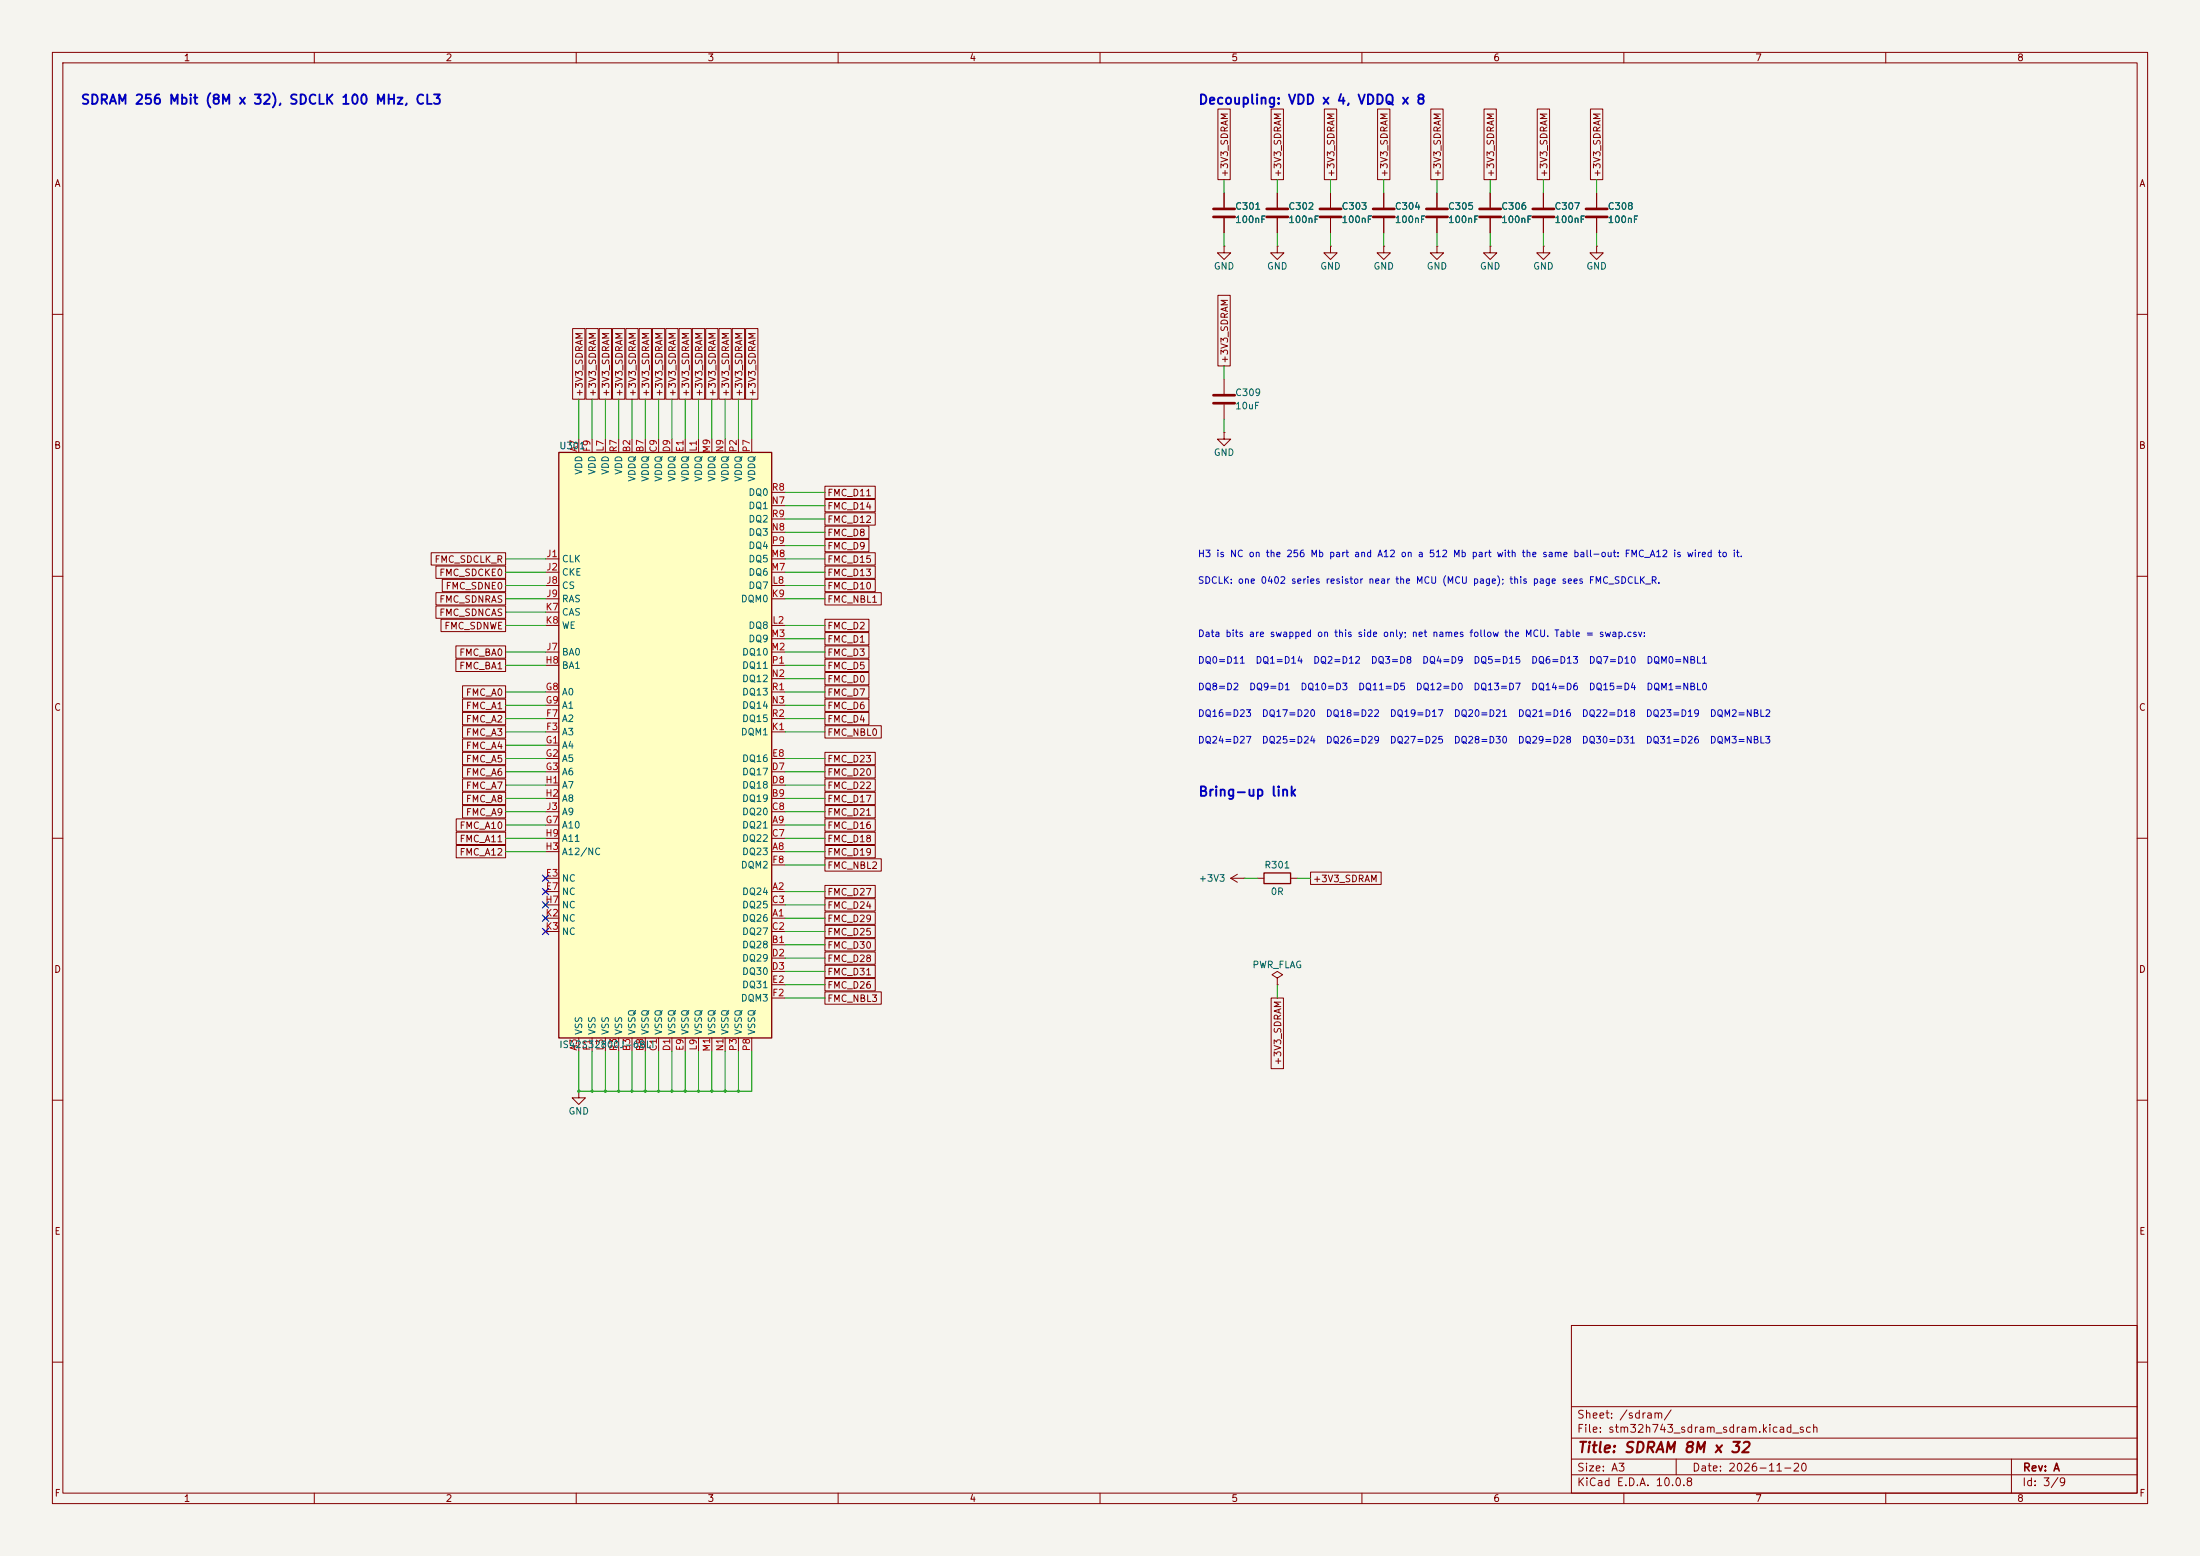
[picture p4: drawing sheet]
<svg xmlns="http://www.w3.org/2000/svg" width="420mm" height="297mm" viewBox="0 0 420 297" stroke-linecap="round" stroke-linejoin="round" font-family="sans-serif">
<path d="M0 0h420v297h-420z" fill="#f5f4ef" stroke="#f5f4ef" stroke-width=".19"/>
<g fill="none" stroke="#840000" stroke-width=".19">
<path d="M10 10h400v277h-400zM12 12h396v273h-396zM60 10v2M110 10v2M160 10v2M210 10v2M260 10v2M310 10v2M360 10v2M233.7 36.8v2.8M243.8 36.8v2.8M254 36.8v2.8"/>
<path d="M264.2 36.8v2.8M233.7 47v1.3h1.2l-1.2 1.2-1.3-1.2h1.3M233.7 47h.1M233.7 41.7v2.8M243.8 47v1.3h1.3l-1.3 1.2-1.2-1.2h1.2M243.8 47h.1M243.8 41.7v2.8M254 41.7v2.8M264.2 41.7v2.8M10 60h2M233.7 72.4v2.8M233.7 77.2v2.8"/>
<path d="M408 60h2M10 110h2M408 110h2M10 160h2M408 160h2M234.9 167.6l1.3 .8M234.9 167.6h2.6M236.2 166.9l-1.3 .7M237.5 167.6h.1M243.8 186.7l1.1-.6-1.1-.7-1 .7 1 .6v1.3M243.8 188h.1M10 210h2"/>
<path d="M408 210h2M300 253h108v32h-108zM10 260h2M300 278.5h108M300 274.5h108M300 268.5h108M320 278.5v3M384 278.5v6.5M408 260h2M60 285v2M110 285v2M160 285v2"/>
<path d="M210 285v2M260 285v2M300 281.5h108M310 285v2M360 285v2"/>
</g>
<path d="M231.6 39.9h4.1M241.8 39.9h4.1M252 39.9h4M262.1 39.9h4.1M231.6 41.4h4.1M241.8 41.4h4.1M252 41.4h4M262.1 41.4h4.1M231.6 75.4h4.1M231.6 77h4.1" fill="none" stroke="#840000" stroke-width=".51"/>
<path d="M106.7 86.4h40.6v111.7h-40.6z" fill="#ffffc2"/>
<path d="M106.7 86.4h40.6v111.7h-40.6zM241.3 166.6h5.1v2.1h-5.1z" fill="none" stroke="#840000" stroke-width=".25"/>
<g fill="none" stroke="#840000" stroke-width=".19">
<path d="M232.5 20.8h2.4v13.5h-2.4zM233.7 36.8v2.8M242.7 20.8h2.3v13.5h-2.3zM243.8 36.8v2.8M252.8 20.8h2.4v13.5h-2.4zM254 36.8v2.8M263 20.8h2.3v13.5h-2.3zM264.2 36.8v2.8M273.1 20.8h2.4v13.5h-2.4zM274.3 36.8v2.8M283.3 20.8h2.4v13.5h-2.4zM284.5 36.8v2.8"/>
<path d="M293.5 20.8h2.3v13.5h-2.3zM294.6 36.8v2.8M303.6 20.8h2.4v13.5h-2.4zM304.8 36.8v2.8M232.5 56.4h2.4v13.5h-2.4zM233.7 41.7v2.8M243.8 41.7v2.8M254 47v1.3h1.3l-1.3 1.2-1.3-1.2h1.3M254 47h.1M254 41.7v2.8M264.2 47v1.3h1.2l-1.2 1.2-1.3-1.2h1.3M264.2 47h.1"/>
<path d="M264.2 41.7v2.8M274.3 47v1.3h1.3l-1.3 1.2-1.3-1.2h1.3M274.3 47h.1M274.3 41.7v2.8M284.5 47v1.3h1.2l-1.2 1.2-1.3-1.2h1.3M284.5 47h.1M284.5 41.7v2.8M294.6 47v1.3h1.3l-1.3 1.2-1.2-1.2h1.2M294.6 47h.1M294.6 41.7v2.8M304.8 47v1.3h1.3l-1.3 1.2-1.3-1.2h1.3M304.8 47h.1"/>
<path d="M304.8 41.7v2.8M109.3 62.7h2.4v13.5h-2.4zM111.9 62.7h2.3v13.5h-2.3zM114.4 62.7h2.3v13.5h-2.3zM116.9 62.7h2.4v13.5h-2.4zM119.5 62.7h2.3v13.5h-2.3zM122 62.7h2.4v13.5h-2.4zM124.6 62.7h2.3v13.5h-2.3zM127.1 62.7h2.3v13.5h-2.3zM129.6 62.7h2.4v13.5h-2.4zM132.2 62.7h2.3v13.5h-2.3zM134.7 62.7h2.4v13.5h-2.4z"/>
<path d="M137.3 62.7h2.3v13.5h-2.3zM139.8 62.7h2.3v13.5h-2.3zM142.3 62.7h2.4v13.5h-2.4zM110.5 83.8v2.6M113 83.8v2.6M115.6 83.8v2.6M118.1 83.8v2.6M120.6 83.8v2.6M123.2 83.8v2.6M125.7 83.8v2.6M128.3 83.8v2.6M130.8 83.8v2.6"/>
<path d="M133.3 83.8v2.6M135.9 83.8v2.6M138.4 83.8v2.6M141 83.8v2.6M143.5 83.8v2.6M147.3 96.5h2.6M147.3 94h2.6M147.3 99.1h2.6M157.5 95.3h9.6v2.4h-9.6zM157.5 92.8h9.6v2.4h-9.6zM157.5 97.9h9.6v2.3h-9.6zM233.7 82.6v1.2h1.2l-1.2 1.3-1.3-1.3h1.3"/>
<path d="M233.7 82.6h.1M82.3 105.5h14.2v2.4h-14.2zM83.2 115.7h13.3v2.3h-13.3zM83.2 113.1h13.3v2.4h-13.3zM83.2 108h13.3v2.4h-13.3zM84.2 118.2h12.3v2.4h-12.3zM84.4 110.6h12.1v2.3h-12.1zM104.1 106.7h2.6M104.1 109.2h2.6M104.1 111.8h2.6M104.1 114.3h2.6M104.1 116.8h2.6"/>
<path d="M104.1 119.4h2.6M147.3 106.7h2.6M147.3 109.2h2.6M147.3 111.8h2.6M147.3 114.3h2.6M147.3 119.4h2.6M147.3 101.6h2.6M147.3 104.1h2.6M157.5 113.1h10.7v2.4h-10.7zM157.5 108h9.6v2.4h-9.6zM157.5 110.6h9.6v2.3h-9.6zM157.5 118.2h8.4v2.4h-8.4z"/>
<path d="M157.5 100.4h8.4v2.4h-8.4zM157.5 105.5h9.6v2.4h-9.6zM157.5 103h8.4v2.3h-8.4zM87 125.8h9.5v2.4h-9.5zM87 123.3h9.5v2.3h-9.5zM88.3 136h8.2v2.3h-8.2zM88.3 133.4h8.2v2.4h-8.2zM88.3 130.9h8.2v2.4h-8.2zM88.3 138.5h8.2v2.4h-8.2zM104.1 139.7h2.6M104.1 137.2h2.6M104.1 132.1h2.6"/>
<path d="M104.1 134.6h2.6M104.1 127h2.6M104.1 124.5h2.6M147.3 139.7h2.6M147.3 137.2h2.6M147.3 132.1h2.6M147.3 134.6h2.6M147.3 127h2.6M147.3 124.5h2.6M147.3 121.9h2.6M147.3 129.5h2.6M157.5 133.4h8.4v2.4h-8.4z"/>
<path d="M157.5 128.4h8.4v2.3h-8.4zM157.5 138.5h10.7v2.4h-10.7zM157.5 123.3h8.4v2.3h-8.4zM157.5 120.7h8.4v2.4h-8.4zM157.5 125.8h8.4v2.4h-8.4zM157.5 136h8.4v2.3h-8.4zM157.5 130.9h8.4v2.4h-8.4zM87.1 158.8h9.4v2.4h-9.4zM87.1 156.3h9.4v2.4h-9.4zM88.3 146.1h8.2v2.4h-8.2zM88.3 143.6h8.2v2.4h-8.2zM88.3 151.2h8.2v2.4h-8.2z"/>
<path d="M88.3 148.7h8.2v2.3h-8.2zM88.3 141.1h8.2v2.3h-8.2zM88.3 153.8h8.2v2.3h-8.2zM104.1 157.5h2.6M104.1 152.4h2.6M104.1 154.9h2.6M104.1 147.3h2.6M104.1 149.9h2.6M104.1 144.8h2.6M104.1 142.2h2.6M147.3 157.5h2.6M147.3 152.4h2.6"/>
<path d="M147.3 154.9h2.6M147.3 147.3h2.6M147.3 149.9h2.6M147.3 144.8h2.6M157.5 143.6h9.6v2.4h-9.6zM157.5 156.3h9.6v2.4h-9.6zM157.5 158.8h9.6v2.4h-9.6zM157.5 151.2h9.6v2.4h-9.6zM157.5 146.1h9.6v2.4h-9.6zM157.5 153.8h9.6v2.3h-9.6zM157.5 148.7h9.6v2.3h-9.6zM87.1 161.4h9.4v2.3h-9.4z"/>
<path d="M103.8 167.3l.7 .7M103.8 169.8l.7 .8M103.8 172.3l.7 .8M103.8 174.9l.7 .7M103.8 177.4l.7 .8M104.1 175.3h2.6M104.1 170.2h2.6M104.1 162.6h2.6M104.1 177.8h2.6M104.1 172.7h2.6M104.1 160h2.6M104.1 167.6h2.6"/>
<path d="M104.5 167.3l-.7 .7M104.5 169.8l-.7 .8M104.5 172.3l-.7 .8M104.5 174.9l-.7 .7M104.5 177.4l-.7 .8M147.3 175.3h2.6M147.3 170.2h2.6M147.3 162.6h2.6M147.3 177.8h2.6M147.3 172.7h2.6M147.3 160h2.6M147.3 165.1h2.6"/>
<path d="M157.5 169h9.6v2.4h-9.6zM157.5 161.4h9.6v2.3h-9.6zM157.5 163.9h10.7v2.4h-10.7zM157.5 171.5h9.6v2.4h-9.6zM157.5 174.1h9.6v2.3h-9.6zM157.5 179.2h9.6v2.3h-9.6zM157.5 176.6h9.6v2.4h-9.6zM240 167.6h1.3M246.4 167.6h1.2M250.2 166.5h13.5v2.3h-13.5zM110.5 198.1v2.6M113 198.1v2.6"/>
<path d="M115.6 198.1v2.6M118.1 198.1v2.6M120.6 198.1v2.6M123.2 198.1v2.6M125.7 198.1v2.6M128.3 198.1v2.6M130.8 198.1v2.6M133.3 198.1v2.6M135.9 198.1v2.6M138.4 198.1v2.6M141 198.1v2.6M143.5 198.1v2.6"/>
<path d="M147.3 180.3h2.6M147.3 182.9h2.6M147.3 185.4h2.6M147.3 188h2.6M147.3 190.5h2.6M157.5 181.7h9.6v2.4h-9.6zM157.5 189.3h10.7v2.4h-10.7zM157.5 184.2h9.6v2.4h-9.6zM157.5 186.8h9.6v2.3h-9.6zM242.7 190.5h2.3v13.5h-2.3zM110.5 208.3v1.3h1.3l-1.3 1.2-1.3-1.2h1.3M110.5 208.3h.1"/>
</g>
<path d="M272.3 39.9h4.1M282.4 39.9h4.1M292.6 39.9h4.1M302.8 39.9h4M272.3 41.4h4.1M282.4 41.4h4.1M292.6 41.4h4.1M302.8 41.4h4" fill="none" stroke="#840000" stroke-width=".51"/>
<g fill="none" stroke="#009600" stroke-width=".19">
<path d="M233.7 34.3v2.5M243.8 34.3v2.5M254 34.3v2.5M264.2 34.3v2.5M274.3 34.3v2.5M284.5 34.3v2.5M294.6 34.3v2.5M304.8 34.3v2.5M233.7 44.5v2.5M243.8 44.5v2.5M254 44.5v2.5M264.2 44.5v2.5"/>
<path d="M274.3 44.5v2.5M284.5 44.5v2.5M294.6 44.5v2.5M304.8 44.5v2.5M110.5 76.2v7.6M113 76.2v7.6M115.6 76.2v7.6M118.1 76.2v7.6M120.6 76.2v7.6M123.2 76.2v7.6M125.7 76.2v7.6M128.3 76.2v7.6"/>
<path d="M130.8 76.2v7.6M133.3 76.2v7.6M135.9 76.2v7.6M138.4 76.2v7.6M141 76.2v7.6M143.5 76.2v7.6M233.7 69.9v2.5M149.9 96.5h7.6M149.9 99.1h7.6M149.9 94h7.6M233.7 80v2.6M96.5 109.2h7.6"/>
<path d="M96.5 111.8h7.6M96.5 116.8h7.6M96.5 114.3h7.6M96.5 106.7h7.6M96.5 119.4h7.6M149.9 109.2h7.6M149.9 111.8h7.6M149.9 114.3h7.6M149.9 106.7h7.6M149.9 104.1h7.6M149.9 119.4h7.6M149.9 101.6h7.6"/>
<path d="M96.5 139.7h7.6M96.5 132.1h7.6M96.5 127h7.6M96.5 134.6h7.6M96.5 137.2h7.6M96.5 124.5h7.6M149.9 121.9h7.6M149.9 139.7h7.6M149.9 132.1h7.6M149.9 127h7.6M149.9 134.6h7.6M149.9 137.2h7.6"/>
<path d="M149.9 124.5h7.6M149.9 129.5h7.6M96.5 157.5h7.6M96.5 154.9h7.6M96.5 152.4h7.6M96.5 142.2h7.6M96.5 147.3h7.6M96.5 144.8h7.6M96.5 149.9h7.6M149.9 157.5h7.6M149.9 154.9h7.6M149.9 152.4h7.6"/>
<path d="M149.9 147.3h7.6M149.9 144.8h7.6M149.9 149.9h7.6M96.5 160h7.6M96.5 162.6h7.6M149.9 175.3h7.6M149.9 177.8h7.6M149.9 172.7h7.6M149.9 165.1h7.6M149.9 160h7.6M149.9 162.6h7.6M149.9 170.2h7.6"/>
<path d="M237.5 167.6h2.5M247.6 167.6h2.6M149.9 190.5h7.6M149.9 188h7.6M149.9 182.9h7.6M149.9 180.3h7.6M149.9 185.4h7.6M243.8 188v2.5M110.5 200.7v7.6h33v-7.6M113 200.7v7.6M115.6 200.7v7.6M118.1 200.7v7.6"/>
<path d="M120.6 200.7v7.6M123.2 200.7v7.6M125.7 200.7v7.6M128.3 200.7v7.6M130.8 200.7v7.6M133.3 200.7v7.6M135.9 200.7v7.6M138.4 200.7v7.6M141 200.7v7.6"/>
</g>
<path d="M103.5 177.2l1.2 1.2M103.5 167l1.2 1.2M103.5 174.7l1.2 1.2M103.5 172.1l1.2 1.2M103.5 169.6l1.2 1.2M104.7 177.2l-1.2 1.2M104.7 167l-1.2 1.2M104.7 174.7l-1.2 1.2M104.7 172.1l-1.2 1.2M104.7 169.6l-1.2 1.2" fill="none" stroke="#000084" stroke-width=".19"/>
<g fill="#009600">
<circle cx="141" cy="208.3" r=".3"/>
<circle cx="133.3" cy="208.3" r=".3"/>
<circle cx="135.9" cy="208.3" r=".3"/>
<circle cx="138.4" cy="208.3" r=".3"/>
<circle cx="130.8" cy="208.3" r=".3"/>
<circle cx="110.5" cy="208.3" r=".3"/>
<circle cx="115.6" cy="208.3" r=".3"/>
<circle cx="118.1" cy="208.3" r=".3"/>
<circle cx="113" cy="208.3" r=".3"/>
<circle cx="123.2" cy="208.3" r=".3"/>
<circle cx="125.7" cy="208.3" r=".3"/>
<circle cx="128.3" cy="208.3" r=".3"/>
<circle cx="120.6" cy="208.3" r=".3"/>
</g>
<text font-size="2" fill="#840000" x="301" y="277.8">Title: SDRAM 8M x 32</text>
<g font-size="1.8" fill="#0000c2">
<text x="15.3" y="20.4">SDRAM 256 Mbit (8M x 32), SDCLK 100 MHz, CL3</text>
<text x="228.7" y="20.4">Decoupling: VDD x 4, VDDQ x 8</text>
<text x="228.7" y="152.5">Bring-up link</text>
</g>
<g font-size="1.5" fill="#840000">
<text x="300.9" y="273.8">File: stm32h743_sdram_sdram.kicad_sch</text>
<text x="300.9" y="271.1">Sheet: /sdram/</text>
<text x="300.9" y="281.2">Size: A3</text>
<text x="322.9" y="281.2">Date: 2026-11-20</text>
<text x="386" y="281.2">Rev: A</text>
<text x="300.9" y="284">KiCad E.D.A. 10.0.8</text>
<text x="385.9" y="284">Id: 3/9</text>
</g>
<g font-size="1.3" fill="#840000">
<text x="35" y="12">1</text>
<text x="85" y="12">2</text>
<text x="135" y="12">3</text>
<text x="185" y="12">4</text>
<text x="235" y="12">5</text>
<text x="285" y="12">6</text>
<text x="335" y="12">7</text>
<text x="385" y="12">8</text>
<text x="10.3" y="36">A</text>
<text x="234.7" y="33.9" transform="rotate(-90 234.7 33.9)">+3V3_SDRAM</text>
<text x="244.9" y="33.9" transform="rotate(-90 244.9 33.9)">+3V3_SDRAM</text>
<text x="255.1" y="33.9" transform="rotate(-90 255.1 33.9)">+3V3_SDRAM</text>
<text x="265.2" y="33.9" transform="rotate(-90 265.2 33.9)">+3V3_SDRAM</text>
<text x="275.4" y="33.9" transform="rotate(-90 275.4 33.9)">+3V3_SDRAM</text>
<text x="285.5" y="33.9" transform="rotate(-90 285.5 33.9)">+3V3_SDRAM</text>
<text x="295.7" y="33.9" transform="rotate(-90 295.7 33.9)">+3V3_SDRAM</text>
<text x="305.9" y="33.9" transform="rotate(-90 305.9 33.9)">+3V3_SDRAM</text>
<text x="408.3" y="36">A</text>
<text x="234.7" y="69.5" transform="rotate(-90 234.7 69.5)">+3V3_SDRAM</text>
<text x="111.5" y="75.8" transform="rotate(-90 111.5 75.8)">+3V3_SDRAM</text>
<text x="114.1" y="75.8" transform="rotate(-90 114.1 75.8)">+3V3_SDRAM</text>
<text x="116.6" y="75.8" transform="rotate(-90 116.6 75.8)">+3V3_SDRAM</text>
<text x="119.2" y="75.8" transform="rotate(-90 119.2 75.8)">+3V3_SDRAM</text>
<text x="121.7" y="75.8" transform="rotate(-90 121.7 75.8)">+3V3_SDRAM</text>
<text x="124.2" y="75.8" transform="rotate(-90 124.2 75.8)">+3V3_SDRAM</text>
<text x="126.8" y="75.8" transform="rotate(-90 126.8 75.8)">+3V3_SDRAM</text>
<text x="129.3" y="75.8" transform="rotate(-90 129.3 75.8)">+3V3_SDRAM</text>
<text x="131.9" y="75.8" transform="rotate(-90 131.9 75.8)">+3V3_SDRAM</text>
<text x="134.4" y="75.8" transform="rotate(-90 134.4 75.8)">+3V3_SDRAM</text>
<text x="136.9" y="75.8" transform="rotate(-90 136.9 75.8)">+3V3_SDRAM</text>
<text x="139.5" y="75.8" transform="rotate(-90 139.5 75.8)">+3V3_SDRAM</text>
<text x="142" y="75.8" transform="rotate(-90 142 75.8)">+3V3_SDRAM</text>
<text x="144.6" y="75.8" transform="rotate(-90 144.6 75.8)">+3V3_SDRAM</text>
<text x="10.2" y="86">B</text>
<text x="408.2" y="86">B</text>
<text x="157.8" y="95">FMC_D11</text>
<text x="157.8" y="97.6">FMC_D14</text>
<text x="157.8" y="100.1">FMC_D12</text>
<text x="82.8" y="107.7">FMC_SDCLK_R</text>
<text x="157.8" y="102.7">FMC_D8</text>
<text x="157.8" y="107.7">FMC_D15</text>
<text x="157.8" y="105.2">FMC_D9</text>
<text x="83.8" y="110.3">FMC_SDCKE0</text>
<text x="85" y="112.8">FMC_SDNE0</text>
<text x="157.8" y="110.3">FMC_D13</text>
<text x="157.8" y="112.8">FMC_D10</text>
<text x="83.8" y="117.9">FMC_SDNCAS</text>
<text x="83.8" y="115.4">FMC_SDNRAS</text>
<text x="157.8" y="115.4">FMC_NBL1</text>
<text x="84.7" y="120.4">FMC_SDNWE</text>
<text x="87.6" y="125.5">FMC_BA0</text>
<text x="157.8" y="125.5">FMC_D3</text>
<text x="157.8" y="123">FMC_D1</text>
<text x="157.8" y="120.4">FMC_D2</text>
<text x="87.6" y="128.1">FMC_BA1</text>
<text x="157.8" y="130.6">FMC_D0</text>
<text x="157.8" y="128.1">FMC_D5</text>
<text x="10.2" y="136">C</text>
<text x="88.8" y="135.7">FMC_A1</text>
<text x="88.8" y="133.1">FMC_A0</text>
<text x="157.8" y="135.7">FMC_D6</text>
<text x="157.8" y="133.1">FMC_D7</text>
<text x="408.2" y="136">C</text>
<text x="88.8" y="138.2">FMC_A2</text>
<text x="88.8" y="143.3">FMC_A4</text>
<text x="88.8" y="140.8">FMC_A3</text>
<text x="157.8" y="140.8">FMC_NBL0</text>
<text x="157.8" y="138.2">FMC_D4</text>
<text x="88.8" y="148.4">FMC_A6</text>
<text x="88.8" y="145.8">FMC_A5</text>
<text x="157.8" y="145.8">FMC_D23</text>
<text x="157.8" y="148.4">FMC_D20</text>
<text x="88.8" y="153.5">FMC_A8</text>
<text x="88.8" y="150.9">FMC_A7</text>
<text x="88.8" y="156">FMC_A9</text>
<text x="157.8" y="153.5">FMC_D17</text>
<text x="157.8" y="156">FMC_D21</text>
<text x="157.8" y="150.9">FMC_D22</text>
<text x="87.6" y="161.1">FMC_A11</text>
<text x="87.6" y="158.5">FMC_A10</text>
<text x="157.8" y="158.5">FMC_D16</text>
<text x="157.8" y="161.1">FMC_D18</text>
<text x="87.6" y="163.6">FMC_A12</text>
<text x="157.8" y="163.6">FMC_D19</text>
<text x="157.8" y="166.2">FMC_NBL2</text>
<text x="157.8" y="171.2">FMC_D27</text>
<text x="157.8" y="173.8">FMC_D24</text>
<text x="250.5" y="168.7">+3V3_SDRAM</text>
<text x="157.8" y="176.3">FMC_D29</text>
<text x="157.8" y="178.9">FMC_D25</text>
<text x="10.2" y="186">D</text>
<text x="157.8" y="181.4">FMC_D30</text>
<text x="157.8" y="183.9">FMC_D28</text>
<text x="408.2" y="186">D</text>
<text x="157.8" y="191.6">FMC_NBL3</text>
<text x="157.8" y="186.5">FMC_D31</text>
<text x="157.8" y="189">FMC_D26</text>
<text x="244.9" y="203.4" transform="rotate(-90 244.9 203.4)">+3V3_SDRAM</text>
<text x="10.3" y="236">E</text>
<text x="408.3" y="236">E</text>
<text x="10.3" y="286">F</text>
<text x="35" y="287">1</text>
<text x="85" y="287">2</text>
<text x="135" y="287">3</text>
<text x="185" y="287">4</text>
<text x="235" y="287">5</text>
<text x="285" y="287">6</text>
<text x="335" y="287">7</text>
<text x="385" y="287">8</text>
<text x="408.3" y="286">F</text>
</g>
<g font-size="1.3" fill="#006464">
<text x="235.7" y="40.3">C301</text>
<text x="245.9" y="40.3">C302</text>
<text x="256" y="40.3">C303</text>
<text x="266.2" y="40.3">C304</text>
<text x="276.3" y="40.3">C305</text>
<text x="286.5" y="40.3">C306</text>
<text x="296.7" y="40.3">C307</text>
<text x="306.8" y="40.3">C308</text>
<text x="235.7" y="42.9">100nF</text>
<text x="245.9" y="42.9">100nF</text>
<text x="256" y="42.9">100nF</text>
<text x="266.2" y="42.9">100nF</text>
<text x="276.3" y="42.9">100nF</text>
<text x="286.5" y="42.9">100nF</text>
<text x="296.7" y="42.9">100nF</text>
<text x="306.8" y="42.9">100nF</text>
<text x="231.6" y="51.8">GND</text>
<text x="241.8" y="51.8">GND</text>
<text x="251.9" y="51.8">GND</text>
<text x="262.1" y="51.8">GND</text>
<text x="272.3" y="51.8">GND</text>
<text x="282.4" y="51.8">GND</text>
<text x="292.6" y="51.8">GND</text>
<text x="302.7" y="51.8">GND</text>
<text x="235.7" y="75.9">C309</text>
<text x="235.7" y="78.4">10uF</text>
<text x="106.7" y="86.1">U301</text>
<text x="231.6" y="87.3">GND</text>
<text x="111.5" y="90.7" transform="rotate(-90 111.5 90.7)">VDD</text>
<text x="114" y="90.7" transform="rotate(-90 114 90.7)">VDD</text>
<text x="116.5" y="90.7" transform="rotate(-90 116.5 90.7)">VDD</text>
<text x="119.1" y="90.7" transform="rotate(-90 119.1 90.7)">VDD</text>
<text x="121.6" y="92.1" transform="rotate(-90 121.6 92.1)">VDDQ</text>
<text x="124.2" y="92.1" transform="rotate(-90 124.2 92.1)">VDDQ</text>
<text x="126.7" y="92.1" transform="rotate(-90 126.7 92.1)">VDDQ</text>
<text x="129.2" y="92.1" transform="rotate(-90 129.2 92.1)">VDDQ</text>
<text x="131.8" y="92.1" transform="rotate(-90 131.8 92.1)">VDDQ</text>
<text x="134.3" y="92.1" transform="rotate(-90 134.3 92.1)">VDDQ</text>
<text x="136.9" y="92.1" transform="rotate(-90 136.9 92.1)">VDDQ</text>
<text x="139.4" y="92.1" transform="rotate(-90 139.4 92.1)">VDDQ</text>
<text x="141.9" y="92.1" transform="rotate(-90 141.9 92.1)">VDDQ</text>
<text x="142.8" y="94.9">DQ0</text>
<text x="144.5" y="92.1" transform="rotate(-90 144.5 92.1)">VDDQ</text>
<text x="142.8" y="97.5">DQ1</text>
<text x="142.8" y="100">DQ2</text>
<text x="107.2" y="107.6">CLK</text>
<text x="142.8" y="107.6">DQ5</text>
<text x="142.8" y="102.6">DQ3</text>
<text x="142.8" y="105.1">DQ4</text>
<text x="107.2" y="110.2">CKE</text>
<text x="107.2" y="112.7">CS</text>
<text x="142.8" y="112.7">DQ7</text>
<text x="142.8" y="110.2">DQ6</text>
<text x="107.2" y="115.3">RAS</text>
<text x="107.2" y="117.8">CAS</text>
<text x="141.3" y="115.3">DQM0</text>
<text x="107.2" y="125.4">BA0</text>
<text x="107.2" y="120.3">WE</text>
<text x="141.6" y="125.4">DQ10</text>
<text x="142.8" y="120.3">DQ8</text>
<text x="142.8" y="122.9">DQ9</text>
<text x="107.2" y="128">BA1</text>
<text x="141.6" y="130.5">DQ12</text>
<text x="141.6" y="128">DQ11</text>
<text x="107.2" y="133">A0</text>
<text x="107.2" y="135.6">A1</text>
<text x="141.6" y="135.6">DQ14</text>
<text x="141.6" y="133">DQ13</text>
<text x="107.2" y="140.7">A3</text>
<text x="107.2" y="138.1">A2</text>
<text x="107.2" y="143.2">A4</text>
<text x="141.3" y="140.7">DQM1</text>
<text x="141.6" y="138.1">DQ15</text>
<text x="107.2" y="145.7">A5</text>
<text x="107.2" y="148.3">A6</text>
<text x="141.6" y="148.3">DQ17</text>
<text x="141.6" y="145.7">DQ16</text>
<text x="107.2" y="150.8">A7</text>
<text x="107.2" y="153.4">A8</text>
<text x="107.2" y="155.9">A9</text>
<text x="141.6" y="153.4">DQ19</text>
<text x="141.6" y="155.9">DQ20</text>
<text x="141.6" y="150.8">DQ18</text>
<text x="107.2" y="158.4">A10</text>
<text x="107.2" y="161">A11</text>
<text x="141.6" y="158.4">DQ21</text>
<text x="141.6" y="161">DQ22</text>
<text x="107.2" y="163.5">A12/NC</text>
<text x="141.3" y="166.1">DQM2</text>
<text x="141.6" y="163.5">DQ23</text>
<text x="241.3" y="166.1">R301</text>
<text x="107.2" y="168.6">NC</text>
<text x="107.2" y="171.1">NC</text>
<text x="107.2" y="173.7">NC</text>
<text x="141.6" y="171.1">DQ24</text>
<text x="141.6" y="173.7">DQ25</text>
<text x="228.7" y="168.6">+3V3</text>
<text x="242.5" y="171.1">0R</text>
<text x="107.2" y="176.2">NC</text>
<text x="107.2" y="178.8">NC</text>
<text x="141.6" y="176.2">DQ26</text>
<text x="141.6" y="178.8">DQ27</text>
<text x="141.6" y="181.3">DQ28</text>
<text x="141.6" y="183.8">DQ29</text>
<text x="239" y="185.1">PWR_FLAG</text>
<text x="141.3" y="191.5">DQM3</text>
<text x="141.6" y="186.4">DQ30</text>
<text x="141.6" y="188.9">DQ31</text>
<text x="111.5" y="197.6" transform="rotate(-90 111.5 197.6)">VSS</text>
<text x="114" y="197.6" transform="rotate(-90 114 197.6)">VSS</text>
<text x="116.5" y="197.6" transform="rotate(-90 116.5 197.6)">VSS</text>
<text x="119.1" y="197.6" transform="rotate(-90 119.1 197.6)">VSS</text>
<text x="121.6" y="197.6" transform="rotate(-90 121.6 197.6)">VSSQ</text>
<text x="124.2" y="197.6" transform="rotate(-90 124.2 197.6)">VSSQ</text>
<text x="126.7" y="197.6" transform="rotate(-90 126.7 197.6)">VSSQ</text>
<text x="129.2" y="197.6" transform="rotate(-90 129.2 197.6)">VSSQ</text>
<text x="131.8" y="197.6" transform="rotate(-90 131.8 197.6)">VSSQ</text>
<text x="134.3" y="197.6" transform="rotate(-90 134.3 197.6)">VSSQ</text>
<text x="136.9" y="197.6" transform="rotate(-90 136.9 197.6)">VSSQ</text>
<text x="139.4" y="197.6" transform="rotate(-90 139.4 197.6)">VSSQ</text>
<text x="141.9" y="197.6" transform="rotate(-90 141.9 197.6)">VSSQ</text>
<text x="144.5" y="197.6" transform="rotate(-90 144.5 197.6)">VSSQ</text>
<text x="106.7" y="200.4">IS42S32800J-6BLI</text>
<text x="108.4" y="213.1">GND</text>
</g>
<g font-size="1.3" fill="#a90000">
<text x="110.5" y="86.4" transform="rotate(-90 110.5 86.4)">A7</text>
<text x="113" y="86.4" transform="rotate(-90 113 86.4)">F9</text>
<text x="115.5" y="86.3" transform="rotate(-90 115.5 86.3)">L7</text>
<text x="118.1" y="86.5" transform="rotate(-90 118.1 86.5)">R7</text>
<text x="120.6" y="86.5" transform="rotate(-90 120.6 86.5)">B2</text>
<text x="123.2" y="86.5" transform="rotate(-90 123.2 86.5)">B7</text>
<text x="125.7" y="86.5" transform="rotate(-90 125.7 86.5)">C9</text>
<text x="128.2" y="86.5" transform="rotate(-90 128.2 86.5)">D9</text>
<text x="130.8" y="86.4" transform="rotate(-90 130.8 86.4)">E1</text>
<text x="133.3" y="86.3" transform="rotate(-90 133.3 86.3)">L1</text>
<text x="135.9" y="86.5" transform="rotate(-90 135.9 86.5)">M9</text>
<text x="138.4" y="86.5" transform="rotate(-90 138.4 86.5)">N9</text>
<text x="140.9" y="86.5" transform="rotate(-90 140.9 86.5)">P2</text>
<text x="143.5" y="86.5" transform="rotate(-90 143.5 86.5)">P7</text>
<text x="147.2" y="93.9">R8</text>
<text x="147.2" y="96.5">N7</text>
<text x="147.2" y="101.6">N8</text>
<text x="147.2" y="99">R9</text>
<text x="104.2" y="106.6">J1</text>
<text x="147.1" y="106.6">M8</text>
<text x="147.2" y="104.1">P9</text>
<text x="104.2" y="109.2">J2</text>
<text x="104.2" y="111.7">J8</text>
<text x="147.1" y="109.2">M7</text>
<text x="147.3" y="111.7">L8</text>
<text x="104" y="116.8">K7</text>
<text x="104" y="119.3">K8</text>
<text x="104.2" y="114.3">J9</text>
<text x="147.2" y="114.3">K9</text>
<text x="147.3" y="119.3">L2</text>
<text x="104.2" y="124.4">J7</text>
<text x="147.1" y="124.4">M2</text>
<text x="147.1" y="121.9">M3</text>
<text x="104" y="127">H8</text>
<text x="147.2" y="129.5">N2</text>
<text x="147.2" y="127">P1</text>
<text x="104" y="132">G8</text>
<text x="104" y="134.6">G9</text>
<text x="104.1" y="137.1">F7</text>
<text x="147.2" y="134.6">N3</text>
<text x="147.2" y="132">R1</text>
<text x="147.2" y="137.1">R2</text>
<text x="104" y="142.2">G1</text>
<text x="104.1" y="139.7">F3</text>
<text x="147.2" y="139.7">K1</text>
<text x="104" y="149.8">H1</text>
<text x="104" y="144.7">G2</text>
<text x="104" y="147.3">G3</text>
<text x="147.2" y="147.3">D7</text>
<text x="147.2" y="149.8">D8</text>
<text x="147.3" y="144.7">E8</text>
<text x="104" y="152.4">H2</text>
<text x="104.2" y="154.9">J3</text>
<text x="147.2" y="152.4">B9</text>
<text x="147.2" y="154.9">C8</text>
<text x="104" y="160">H9</text>
<text x="104" y="157.4">G7</text>
<text x="147.2" y="160">C7</text>
<text x="147.3" y="157.4">A9</text>
<text x="104" y="162.5">H3</text>
<text x="104.1" y="167.6">E3</text>
<text x="147.3" y="162.5">A8</text>
<text x="147.3" y="165.1">F8</text>
<text x="104" y="172.7">H7</text>
<text x="104.1" y="170.1">E7</text>
<text x="147.2" y="172.7">C3</text>
<text x="147.3" y="170.1">A2</text>
<text x="104" y="175.2">K2</text>
<text x="104" y="177.8">K3</text>
<text x="147.2" y="177.8">C2</text>
<text x="147.3" y="175.2">A1</text>
<text x="147.2" y="180.3">B1</text>
<text x="147.2" y="182.8">D2</text>
<text x="147.2" y="185.4">D3</text>
<text x="147.3" y="187.9">E2</text>
<text x="147.3" y="190.5">F2</text>
<text x="110.5" y="200.7" transform="rotate(-90 110.5 200.7)">A3</text>
<text x="113" y="200.7" transform="rotate(-90 113 200.7)">F1</text>
<text x="115.5" y="200.6" transform="rotate(-90 115.5 200.6)">L3</text>
<text x="118.1" y="200.8" transform="rotate(-90 118.1 200.8)">R3</text>
<text x="120.6" y="200.8" transform="rotate(-90 120.6 200.8)">B3</text>
<text x="123.2" y="200.8" transform="rotate(-90 123.2 200.8)">B8</text>
<text x="125.7" y="200.8" transform="rotate(-90 125.7 200.8)">C1</text>
<text x="128.2" y="200.8" transform="rotate(-90 128.2 200.8)">D1</text>
<text x="130.8" y="200.7" transform="rotate(-90 130.8 200.7)">E9</text>
<text x="133.3" y="200.6" transform="rotate(-90 133.3 200.6)">L9</text>
<text x="135.9" y="200.8" transform="rotate(-90 135.9 200.8)">M1</text>
<text x="138.4" y="200.8" transform="rotate(-90 138.4 200.8)">N1</text>
<text x="140.9" y="200.8" transform="rotate(-90 140.9 200.8)">P3</text>
<text x="143.5" y="200.8" transform="rotate(-90 143.5 200.8)">P8</text>
</g>
<g font-size="1.3" fill="#0000c2">
<text x="228.6" y="106.7">H3 is NC on the 256 Mb part and A12 on a 512 Mb part with the same ball-out: FMC_A12 is wired to it.</text>
<text x="228.6" y="111.7">SDCLK: one 0402 series resistor near the MCU (MCU page); this page sees FMC_SDCLK_R.</text>
<text x="228.6" y="121.9">Data bits are swapped on this side only; net names follow the MCU. Table = swap.csv:</text>
<text x="228.6" y="127">DQ0=D11</text>
<text x="239.6" y="127">DQ1=D14</text>
<text x="250.6" y="127">DQ2=D12</text>
<text x="261.6" y="127">DQ3=D8</text>
<text x="271.4" y="127">DQ4=D9</text>
<text x="281.2" y="127">DQ5=D15</text>
<text x="292.2" y="127">DQ6=D13</text>
<text x="303.2" y="127">DQ7=D10</text>
<text x="314.2" y="127">DQM0=NBL1</text>
<text x="228.6" y="132.1">DQ8=D2</text>
<text x="228.6" y="137.1">DQ16=D23</text>
<text x="238.4" y="132.1">DQ9=D1</text>
<text x="240.8" y="137.1">DQ17=D20</text>
<text x="248.2" y="132.1">DQ10=D3</text>
<text x="253" y="137.1">DQ18=D22</text>
<text x="259.2" y="132.1">DQ11=D5</text>
<text x="265.2" y="137.1">DQ19=D17</text>
<text x="270.2" y="132.1">DQ12=D0</text>
<text x="277.4" y="137.1">DQ20=D21</text>
<text x="281.2" y="132.1">DQ13=D7</text>
<text x="289.7" y="137.1">DQ21=D16</text>
<text x="292.2" y="132.1">DQ14=D6</text>
<text x="301.9" y="137.1">DQ22=D18</text>
<text x="303.2" y="132.1">DQ15=D4</text>
<text x="314.1" y="137.1">DQ23=D19</text>
<text x="314.2" y="132.1">DQM1=NBL0</text>
<text x="326.3" y="137.1">DQM2=NBL2</text>
<text x="228.6" y="142.2">DQ24=D27</text>
<text x="240.8" y="142.2">DQ25=D24</text>
<text x="253" y="142.2">DQ26=D29</text>
<text x="265.2" y="142.2">DQ27=D25</text>
<text x="277.4" y="142.2">DQ28=D30</text>
<text x="289.7" y="142.2">DQ29=D28</text>
<text x="301.9" y="142.2">DQ30=D31</text>
<text x="314.1" y="142.2">DQ31=D26</text>
<text x="326.3" y="142.2">DQM3=NBL3</text>
</g>
</svg>
